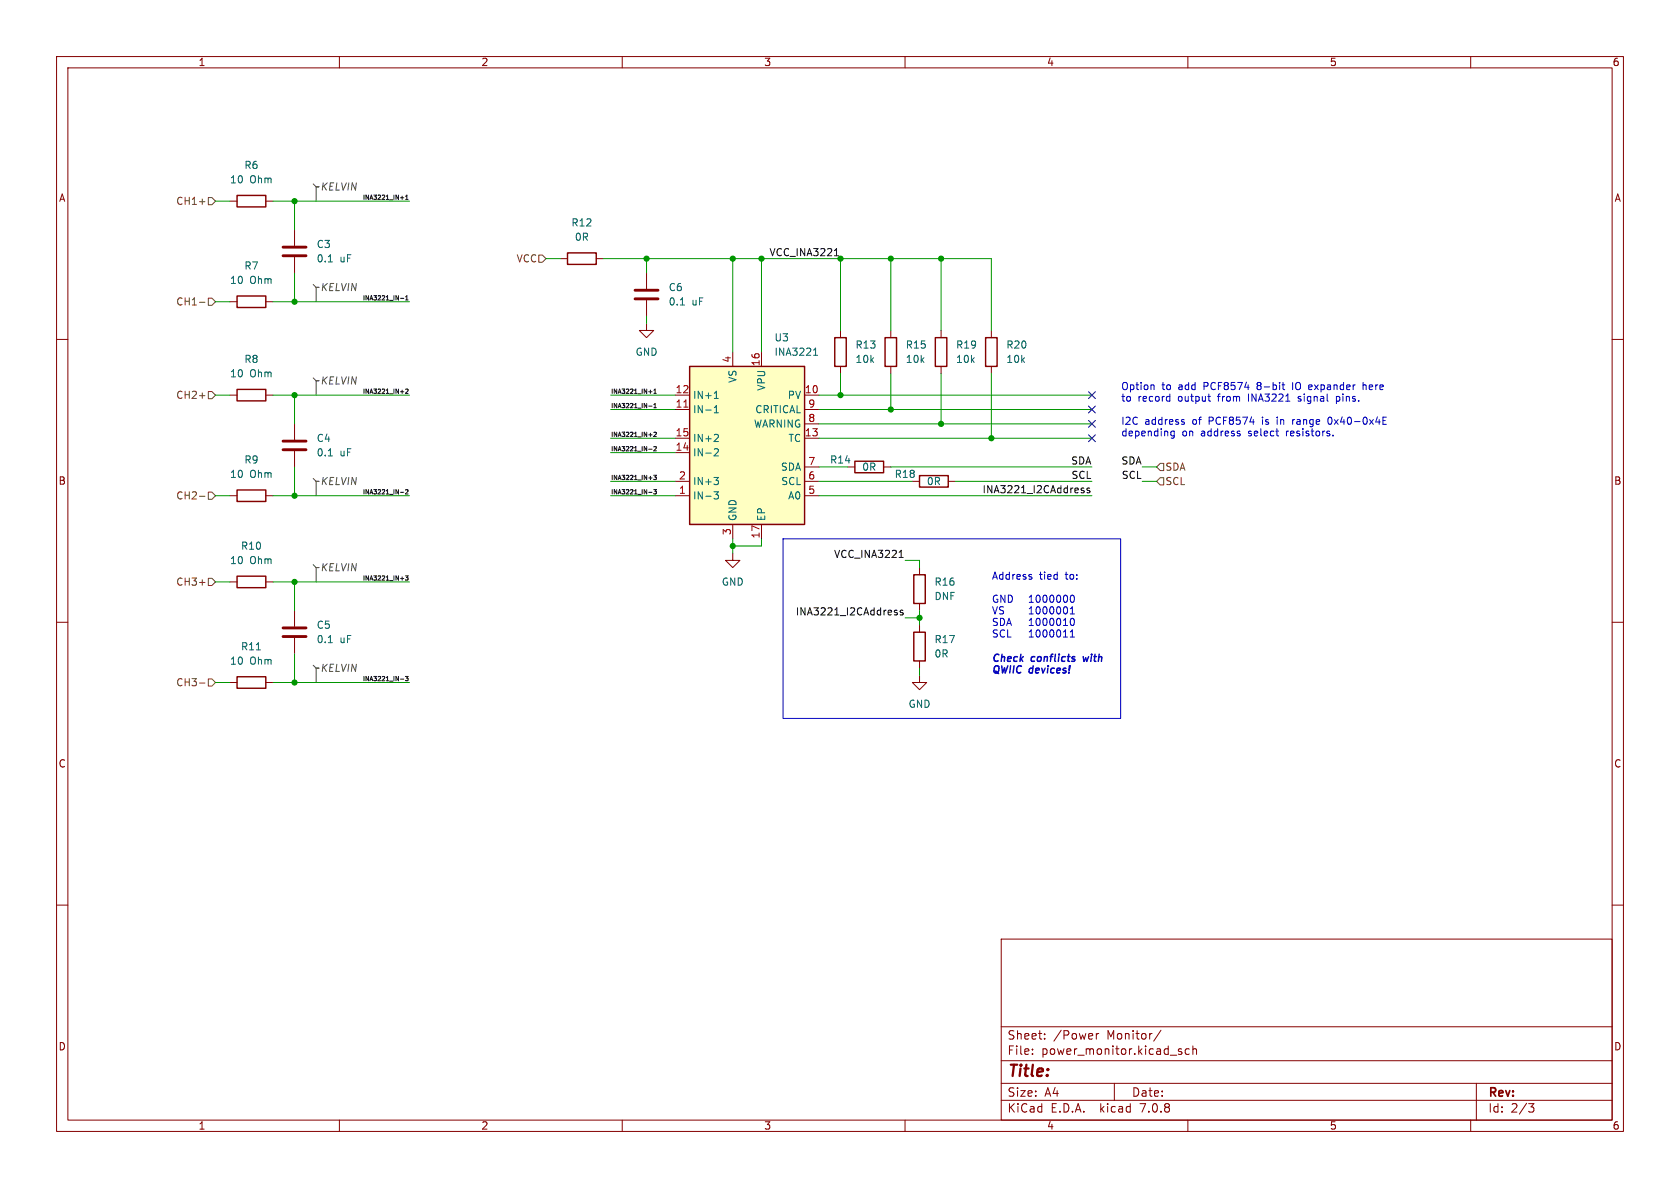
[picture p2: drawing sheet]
<svg xmlns="http://www.w3.org/2000/svg" width="297mm" height="210mm" viewBox="0 0 297 210" stroke-linecap="round" stroke-linejoin="round" font-family="sans-serif">
<g fill="none" stroke="#840000" stroke-width=".18">
<path d="M10 10h277v190h-277zM12 12h273v186h-273zM60 10v2M110 10v2M160 10v2M210 10v2M260 10v2M40.6 35.6h1.3M47 35.6h1.3M10 60h2M40.6 53.3h1.3M47 53.3h1.3"/>
<path d="M52.1 40.6v2.8M52.1 45.5v2.8M99.1 45.7h1.2M105.4 45.7h1.3M114.3 57.2v1.2h1.3l-1.3 1.3-1.3-1.3h1.3M114.3 48.3v2.8M114.3 53.1v2.8M148.6 58.4v1.3M157.5 58.4v1.3M166.4 58.4v1.3M175.3 58.4v1.3M285 60h2"/>
<path d="M40.6 69.9h1.3M47 69.9h1.3M52.1 74.9v2.8M52.1 79.8v2.8M119.4 69.9h2.5M119.4 72.4h2.5M119.4 77.5h2.5M129.5 62.2v2.6M134.6 62.2v2.6M142.2 69.9h2.6M142.2 72.4h2.6M142.2 77.5h2.6"/>
<path d="M142.2 74.9h2.6M148.6 64.8v1.2M157.5 64.8v1.2M166.4 64.8v1.2M175.3 64.8v1.2M40.6 87.6h1.3M47 87.6h1.3M119.4 85.1h2.5M119.4 87.6h2.5M119.4 80h2.5M129.5 97.8v1.3h1.3l-1.3 1.2-1.2-1.2h1.2M129.5 92.7v2.6"/>
<path d="M134.6 92.7v2.6M142.2 82.6h2.6M142.2 85.1h2.6M142.2 87.6h2.6M149.9 82.6h1.2M156.2 82.6h1.3M161.3 85.1h1.3M167.6 85.1h1.3M10 110h2M40.6 102.9h1.3M47 102.9h1.3M52.1 108v2.7"/>
<path d="M52.1 112.8v2.8M162.6 119.4v1.3h1.2l-1.2 1.2-1.3-1.2h1.3M162.6 100.3v1.3M162.6 106.7v1.3M162.6 110.5v1.3M162.6 116.8v1.3M285 110h2M40.6 120.7h1.3M47 120.7h1.3M10 160h2M285 160h2M177 166h108v32h-108z"/>
<path d="M60 198v2M110 198v2M160 198v2M177 194.5h108M177 191.5h108M177 187.5h108M177 181.5h108M182.5 186.3v.1M182.5 185.5v.1M184.7 183.6v.1M184.7 182.8v.1M193.8 182.7v1"/>
<path d="M194.2 182.7l-.2 .1-.2 .2M197 191.5v3M205.2 182.1l-1.2 2M208.3 185.7l.7 .4-.3 .3-.4-.1M208.9 185.5l-.4-.1-.2 .2M210 198v2M210.2 185.5l-.4-.1-.3 .3v.4l.2 .2h.5M210.9 185.5l.2-.1 .4 .1v.9M210.9 184.9v1.5M260 198v2M261 191.5v6.5M270.2 195.1h1l-.5 .6 .4 .1 .1 .5-.3 .3h-.4"/>
</g>
<path d="M50 43.7h4.1M50 45.2h4.1M112.3 51.3h4M112.3 52.8h4M50 78h4.1M50 79.5h4.1M50 111h4.1M50 112.5h4.1" fill="none" stroke="#840000" stroke-width=".51"/>
<g fill="none" stroke="#006464" stroke-width=".18">
<path d="M58 46.3h.8M120.3 53.9h.7M126.3 79.4l.5-.1 .2 .4-.8 .9h.8M126.3 73h.7M126.3 72.1l.3-.4v1.3M126.3 70.4h.7M126.4 69.5l.2-.3v1.2M126.5 76.8h.4l.1 .3-.8 .9h.8M143.8 62.8h.7M143.9 61.8l.3-.3v1.3M58 80.6h.8M126.2 86.9h.8l-.4 .5 .3 .1v.6l-.1 .1-.5-.1"/>
<path d="M126.2 84.4h.8l-.4 .5M126.8 84.9l.2 .2v.3l-.2 .3M45.3 114.9h.8M58 113.6h.8"/>
</g>
<g fill="none" stroke="#840000" stroke-width=".25">
<path d="M41.9 34.5h5.1v2.1h-5.1zM41.9 52.3h5.1v2.1h-5.1zM100.3 44.7h5.1v2h-5.1zM147.6 59.7h2v5.1h-2zM156.5 59.7h2v5.1h-2zM165.4 59.7h2v5.1h-2zM174.2 59.7h2.1v5.1h-2.1zM41.9 68.8h5.1v2.1h-5.1zM121.9 64.8h20.3v27.9h-20.3zM41.9 86.6h5.1v2h-5.1zM151.1 81.5h5.1v2.1h-5.1zM162.6 84.1h5v2h-5z"/>
<path d="M41.9 101.9h5.1v2h-5.1zM41.9 119.6h5.1v2.1h-5.1zM161.5 101.6h2.1v5.1h-2.1zM161.5 111.8h2.1v5h-2.1z"/>
</g>
<path d="M121.9 64.8h20.3v27.9h-20.3z" fill="#ffffc2" stroke="#ffffc2" stroke-width=".18"/>
<path d="M120.9 72h.7" fill="none" stroke="#a90000" stroke-width=".18"/>
<path d="M55.4 32.5l.5 .5h.5h-.5v2.6M55.4 50.3l.5 .5h.5h-.5v2.5M55.4 66.8l.5 .5h.5h-.5v2.6M55.4 99.8l.5 .5h.5h-.5v2.6M55.4 84.6l.5 .5h.5h-.5v2.5M55.4 117.6l.5 .5h.5h-.5v2.6" fill="none" stroke="#484848" stroke-width=".18"/>
<g fill="none" stroke="#725600" stroke-width=".18">
<path d="M35.3 35.7h.9M36.8 34.9h.7l.6 .7-.6 .6h-.7zM35.3 53.4h.9M36.8 52.7h.7l.6 .6-.6 .7h-.7zM95.2 45.1h.7l.6 .6-.6 .7h-.7zM35.3 69.9h.9M36.8 69.2h.7l.6 .7-.6 .6h-.7zM35.3 87.7h.9M36.8 87h.7l.6 .6-.6 .7h-.7zM205.1 81.9h.6v1.3h-.6l-.6-.6zM205.1 84.5h.6v1.2h-.6l-.6-.6zM35.3 103h.9"/>
<path d="M36.8 102.2h.7l.6 .7-.6 .6h-.7zM35.3 120.7h.9M36.8 120h.7l.6 .7-.6 .6h-.7z"/>
</g>
<g fill="none" stroke="#0f0f0f" stroke-width=".18">
<path d="M70.8 35h.6M71.7 35.2h.4M71.7 34.7l.2-.2v.7M70.8 52.7h.6M71.7 52.5l.2-.2v.7M71.7 53h.4M147.5 45.2h.7M147.8 44.1l.1-.2v1.3M70.8 69.2h.6M71.7 68.8h.3l.1 .2-.4 .5h.4M114.7 69.2h.6M114.7 76.9h.6"/>
<path d="M114.7 79.4h.6M114.7 71.8h.6M115.6 69.5h.4M115.6 76.5l.3-.1 .1 .2-.4 .6h.4M115.6 79l.3-.1 .1 .3-.4 .5h.4M115.6 69l.2-.2v.7M115.6 71.5l.2-.2v.8M115.6 72.1h.4M70.8 87h.6M71.7 86.6h.3l.1 .2-.4 .5h.4M114.7 87h.6M115.6 86.6h.4l-.2 .2 .2 .1v.3h-.4"/>
<path d="M115.6 84h.4l-.2 .3 .2 .1v.3h-.4M159 98.5h.7M159.2 97.5l.1-.2v1.2M191.2 86.6l.5 .3-.1 .2h-.4M191.2 86.3h.4M192.6 86.3h-.3l-.1 .2v.1l.4 .2v.3h-.4M70.8 102.3h.6M71.7 101.8h.4l-.2 .3 .2 .1v.3h-.4M71.7 119.6h.4l-.2 .3h.2v.4h-.4M158.2 108.2l.4 .3v.1l-.4 .1M158.2 107.9h.4M159.6 107.9h-.3l-.2 .1 .1 .2 .4 .1v.3h-.5"/>
<path d="M70.8 120h.6"/>
</g>
<g fill="none" stroke="#0000c2" stroke-width=".18">
<path d="M203.7 68l.3 .2v.7M206.7 70.1h.1M206.8 69.7v1.2M206.8 70.9h-.1M207.6 76.2v1l-.2 .3-.4-.1M207.6 76.3l-.4-.1-.2 .3 .1 .5h.5M209 74.6h.3l.1 .2-.2 .2h-.2M209 74.2h.3M213.5 70.1h.5M213.8 70.9h.2M225.8 73.7v.2M225.8 74.2v.8"/>
<path d="M226.6 68h.5M226.8 67.6v1.1l.3 .2M228.5 67.6v1.3M228.5 74.2v.8M228.9 74.2l-.4 .2M229.5 70.9h.1M229.7 70.1l-.2 .2 .2 .2M231.5 68h.3M231.5 68.9h.3M232 68.3l-.6 .2M235.3 73.8l-.1-.1a.68 .68 0 0 0-.5 .7 .68 .68 0 0 0 .5 .6h.1M235.7 76.9v.2"/>
<path d="M236.3 70.9h.3M236.3 70.1v1.2M236.6 70.1h-.3M241 68.2l.3-.2 .2 .2M241 67.6v1.3M244.5 75h.6M244.5 73.7h.6M244.5 74.3h.4M138.4 95.3h59.7v31.7h-59.7zM182.3 102l.1 .2-.1 .2M182.3 101.5l.1 .1M189.2 108.5h.7"/>
<path d="M189.2 107.6l.4-.3v1.2M189.2 111.7l.4-.4v1.3M189.2 112.6h.7M189.3 105.3l.2-.1a.68 .68 0 0 1 .5 .6 .68 .68 0 0 1-.5 .7l-.2-.1-.1-.4zM189.3 109.4l.2-.1a.68 .68 0 0 1 .5 .6 .68 .68 0 0 1-.5 .7l-.2-.1-.1-.4z"/>
</g>
<path d="M191.5 116.1l.1 .8 .3-.6" fill="none" stroke="#0000c2" stroke-width=".25"/>
<g fill="none" stroke="#009600" stroke-width=".18">
<path d="M38.1 35.6h2.5M48.3 35.6h24.1M52.1 35.6v5M38.1 53.3h2.5M48.3 53.3h24.1M52.1 48.3v5M96.5 45.7h2.6M106.7 45.7h68.6v12.7M114.3 45.7v2.6M114.3 55.9v1.3M129.5 45.7v16.5M134.6 45.7v16.5"/>
<path d="M148.6 45.7v12.7M157.5 45.7v12.7M166.4 45.7v12.7M38.1 69.9h2.5M48.3 69.9h24.1M52.1 69.9v5M107.9 69.9h11.5M107.9 72.4h11.5M107.9 77.5h11.5M144.8 69.9h48.2M144.8 72.4h48.2M144.8 77.5h48.2"/>
<path d="M144.8 74.9h48.2M148.6 66v3.9M157.5 66v6.4M166.4 66v8.9M175.3 66v11.5M38.1 87.6h2.5M48.3 87.6h24.1M52.1 82.6v5M107.9 85.1h11.5M107.9 80h11.5M107.9 87.6h11.5M129.5 95.3v2.5"/>
<path d="M134.6 95.3v1.2h-5.1M144.8 85.1h16.5M144.8 82.6h5.1M144.8 87.6h48.2M157.5 82.6h35.5M160 99.1h2.6v1.2M168.9 85.1h24.1M201.9 85.1h2.6M201.9 82.6h2.6M38.1 102.9h2.5M48.3 102.9h24.1M52.1 102.9v5.1"/>
<path d="M52.1 115.6v5.1M160 109.2h2.6M162.6 108v2.5M162.6 118.1v1.3M38.1 120.7h2.5M48.3 120.7h24.1"/>
</g>
<path d="M192.4 71.8l1.2 1.2M192.4 74.3l1.2 1.2M192.4 69.2l1.2 1.3M192.4 76.9l1.2 1.2M193.6 71.8l-1.2 1.2M193.6 74.3l-1.2 1.2M193.6 69.2l-1.2 1.3M193.6 76.9l-1.2 1.2" fill="none" stroke="#000084" stroke-width=".18"/>
<g fill="#009600" stroke="#009600" stroke-width=".18">
<circle cx="114.3" cy="45.7" r=".46"/>
<circle cx="52.1" cy="53.3" r=".46"/>
<circle cx="52.1" cy="35.6" r=".46"/>
<circle cx="134.6" cy="45.7" r=".46"/>
<circle cx="157.5" cy="45.7" r=".46"/>
<circle cx="148.6" cy="45.7" r=".46"/>
<circle cx="148.6" cy="69.9" r=".46"/>
<circle cx="166.4" cy="45.7" r=".46"/>
<circle cx="166.4" cy="74.9" r=".46"/>
<circle cx="157.5" cy="72.4" r=".46"/>
<circle cx="175.3" cy="77.5" r=".46"/>
<circle cx="162.6" cy="109.2" r=".46"/>
<circle cx="129.5" cy="96.5" r=".46"/>
<circle cx="129.5" cy="45.7" r=".46"/>
<circle cx="52.1" cy="87.6" r=".46"/>
<circle cx="52.1" cy="69.9" r=".46"/>
<circle cx="52.1" cy="120.7" r=".46"/>
<circle cx="52.1" cy="102.9" r=".46"/>
</g>
<text font-size="2.8" fill="#840000" x="178" y="190.9">Title:</text>
<g font-size="2.1" fill="#840000">
<text x="178" y="184">Sheet:</text>
<text x="186.2" y="184">/Power</text>
<text x="195.7" y="184">Monitor/</text>
<text x="178" y="186.7">File:</text>
<text x="184.1" y="186.7">power_monitor.kicad_sch</text>
<text x="178" y="196.9">KiCad</text>
<text x="178" y="194.1">Size:</text>
<text x="184.7" y="194.1">A4</text>
<text x="185.7" y="196.9">E.D.A.</text>
<text x="194.6" y="196.9">kicad</text>
<text x="200" y="194.1">Date:</text>
<text x="201.8" y="196.9">7.0.8</text>
<text x="263" y="194.3">Rev:</text>
<text x="263" y="196.9">Id:</text>
<text x="267.1" y="196.9">2/3</text>
</g>
<g font-size="1.8" fill="#840000">
<text x="35" y="11.9">1</text>
<text x="85" y="11.9">2</text>
<text x="135" y="11.9">3</text>
<text x="185" y="11.9">4</text>
<text x="235" y="11.9">5</text>
<text x="285" y="11.9">6</text>
<text x="10.3" y="35.9">A</text>
<text x="285.3" y="35.9">A</text>
<text x="10.3" y="85.9">B</text>
<text x="285.3" y="85.9">B</text>
<text x="10.3" y="135.9">C</text>
<text x="285.3" y="135.9">C</text>
<text x="10.3" y="185.9">D</text>
<text x="285.3" y="185.9">D</text>
<text x="35" y="199.9">1</text>
<text x="85" y="199.9">2</text>
<text x="135" y="199.9">3</text>
<text x="185" y="199.9">4</text>
<text x="235" y="199.9">5</text>
<text x="285" y="199.9">6</text>
</g>
<g font-size="1.8" fill="#006464">
<text x="40.6" y="32.6">10</text>
<text x="43.1" y="30.1">R6</text>
<text x="44.2" y="32.6">Ohm</text>
<text x="100.9" y="40.2">R12</text>
<text x="43.1" y="47.9">R7</text>
<text x="55.9" y="44">C3</text>
<text x="55.9" y="46.6">0.1</text>
<text x="60.1" y="46.6">uF</text>
<text x="101.5" y="42.8">0R</text>
<text x="40.6" y="50.4">10</text>
<text x="44.2" y="50.4">Ohm</text>
<text x="118.1" y="51.7">C6</text>
<text x="118.1" y="54.2">0.1</text>
<text x="122.3" y="54.2">uF</text>
<text x="43.1" y="64.4">R8</text>
<text x="112.3" y="63.1">GND</text>
<text x="136.8" y="60.6">U3</text>
<text x="136.8" y="63.1">INA3221</text>
<text x="151.1" y="64.4">10k</text>
<text x="151.1" y="61.8">R13</text>
<text x="160" y="64.4">10k</text>
<text x="160" y="61.8">R15</text>
<text x="168.9" y="64.4">10k</text>
<text x="168.9" y="61.8">R19</text>
<text x="177.8" y="64.4">10k</text>
<text x="177.8" y="61.8">R20</text>
<text x="40.6" y="66.9">10</text>
<text x="44.2" y="66.9">Ohm</text>
<text x="122.4" y="70.7">IN+1</text>
<text x="130.4" y="67.8" transform="rotate(-90 130.4 67.8)">VS</text>
<text x="135.5" y="69.2" transform="rotate(-90 135.5 69.2)">VPU</text>
<text x="139.2" y="70.7">PV</text>
<text x="122.4" y="73.3">IN-1</text>
<text x="133.2" y="75.8">WARNING</text>
<text x="133.4" y="73.3">CRITICAL</text>
<text x="43.1" y="82.1">R9</text>
<text x="55.9" y="78.3">C4</text>
<text x="55.9" y="80.9">0.1</text>
<text x="60.1" y="80.9">uF</text>
<text x="122.4" y="80.9">IN-2</text>
<text x="122.4" y="78.3">IN+2</text>
<text x="138" y="83.4">SDA</text>
<text x="139.3" y="78.3">TC</text>
<text x="146.6" y="82.1">R14</text>
<text x="152.3" y="83.4">0R</text>
<text x="40.6" y="84.7">10</text>
<text x="44.2" y="84.7">Ohm</text>
<text x="122.4" y="88.5">IN-3</text>
<text x="122.4" y="86">IN+3</text>
<text x="138" y="86">SCL</text>
<text x="139.2" y="88.5">A0</text>
<text x="158.1" y="84.7">R18</text>
<text x="163.8" y="86">0R</text>
<text x="130.4" y="92.2" transform="rotate(-90 130.4 92.2)">GND</text>
<text x="135.5" y="92.2" transform="rotate(-90 135.5 92.2)">EP</text>
<text x="40.6" y="99.9">10</text>
<text x="42.5" y="97.4">R10</text>
<text x="44.2" y="99.9">Ohm</text>
<text x="127.5" y="103.7">GND</text>
<text x="165.1" y="106.3">DNF</text>
<text x="165.1" y="103.7">R16</text>
<text x="55.9" y="111.4">C5</text>
<text x="55.9" y="113.9">0.1</text>
<text x="60.1" y="113.9">uF</text>
<text x="165.1" y="113.9">R17</text>
<text x="40.6" y="117.7">10</text>
<text x="42.5" y="115.2">R11</text>
<text x="44.2" y="117.7">Ohm</text>
<text x="165.1" y="116.4">0R</text>
<text x="160.5" y="125.3">GND</text>
</g>
<g font-size="1.8" fill="#484848">
<text x="56.6" y="33.9">KELVIN</text>
<text x="56.6" y="51.7">KELVIN</text>
<text x="56.6" y="68.2">KELVIN</text>
<text x="56.6" y="86">KELVIN</text>
<text x="56.6" y="101.2">KELVIN</text>
<text x="56.6" y="119">KELVIN</text>
</g>
<g font-size="1.8" fill="#725600">
<text x="31.1" y="36.4">CH1+</text>
<text x="91.2" y="46.6">VCC</text>
<text x="31.1" y="54.2">CH1-</text>
<text x="31.1" y="70.7">CH2+</text>
<text x="205.9" y="83.4">SDA</text>
<text x="31.1" y="88.5">CH2-</text>
<text x="205.9" y="86">SCL</text>
<text x="31.1" y="103.7">CH3+</text>
<text x="31.1" y="121.5">CH3-</text>
</g>
<g font-size="1.8" fill="#0f0f0f">
<text x="135.9" y="45.4">VCC_INA3221</text>
<text x="189.3" y="82.2">SDA</text>
<text x="198.2" y="82.2">SDA</text>
<text x="173.6" y="87.3">INA3221_I2CAddress</text>
<text x="189.3" y="84.7">SCL</text>
<text x="198.2" y="84.7">SCL</text>
<text x="147.4" y="98.7">VCC_INA3221</text>
<text x="140.6" y="108.9">INA3221_I2CAddress</text>
</g>
<g font-size="1.8" fill="#a90000">
<text x="129.3" y="64.2" transform="rotate(-90 129.3 64.2)">4</text>
<text x="134.4" y="64.8" transform="rotate(-90 134.4 64.8)">16</text>
<text x="119.3" y="69.6">12</text>
<text x="142.2" y="69.6">10</text>
<text x="119.3" y="72.1">11</text>
<text x="119.3" y="77.2">15</text>
<text x="142.2" y="77.2">13</text>
<text x="142.8" y="74.7">8</text>
<text x="142.8" y="72.1">9</text>
<text x="119.3" y="79.8">14</text>
<text x="142.8" y="82.3">7</text>
<text x="119.9" y="87.4">1</text>
<text x="119.9" y="84.8">2</text>
<text x="142.8" y="87.4">5</text>
<text x="142.8" y="84.8">6</text>
<text x="129.3" y="94.7" transform="rotate(-90 129.3 94.7)">3</text>
<text x="134.4" y="95.3" transform="rotate(-90 134.4 95.3)">17</text>
</g>
<g font-size="1.8" fill="#0000c2">
<text x="198.1" y="69">Option</text>
<text x="198.1" y="71.1">to</text>
<text x="201.2" y="71.1">record</text>
<text x="205.4" y="69">to</text>
<text x="208.4" y="71.1">output</text>
<text x="208.4" y="69">add</text>
<text x="213.1" y="69">PCF8574</text>
<text x="215.6" y="71.1">from</text>
<text x="221.1" y="71.1">INA3221</text>
<text x="222.7" y="69">8-bit</text>
<text x="229.1" y="69">IO</text>
<text x="230.2" y="71.1">signal</text>
<text x="232.2" y="69">expander</text>
<text x="237.1" y="71.1">pins.</text>
<text x="242" y="69">here</text>
<text x="198.1" y="75.2">I2C</text>
<text x="198.1" y="77.2">depending</text>
<text x="202.4" y="75.2">address</text>
<text x="209" y="77.2">on</text>
<text x="210.9" y="75.2">of</text>
<text x="212.4" y="77.2">address</text>
<text x="214" y="75.2">PCF8574</text>
<text x="221" y="77.2">select</text>
<text x="223.6" y="75.2">is</text>
<text x="226.4" y="75.2">in</text>
<text x="227.8" y="77.2">resistors.</text>
<text x="229.3" y="75.2">range</text>
<text x="235.8" y="75.2">0x40-0x4E</text>
<text x="175.3" y="102.6">Address</text>
<text x="175.3" y="106.6">GND</text>
<text x="181.6" y="106.6">1000000</text>
<text x="183.7" y="102.6">tied</text>
<text x="188.5" y="102.6">to:</text>
<text x="175.3" y="108.7">VS</text>
<text x="175.3" y="110.7">SDA</text>
<text x="175.3" y="112.8">SCL</text>
<text x="181.6" y="108.7">1000001</text>
<text x="181.6" y="110.7">1000010</text>
<text x="181.6" y="112.8">1000011</text>
<text x="175.3" y="117.1">Check</text>
<text x="175.3" y="119.1">QWIIC</text>
<text x="182" y="119.1">devices!</text>
<text x="182.4" y="117.1">conflicts</text>
<text x="192.1" y="117.1">with</text>
</g>
<g font-size="1.1" fill="#0f0f0f">
<text x="64" y="35.4">INA3221_IN+1</text>
<text x="64" y="53.1">INA3221_IN-1</text>
<text x="64" y="69.6">INA3221_IN+2</text>
<text x="107.9" y="69.6">INA3221_IN+1</text>
<text x="107.9" y="77.3">INA3221_IN+2</text>
<text x="107.9" y="72.2">INA3221_IN-1</text>
<text x="107.9" y="79.8">INA3221_IN-2</text>
<text x="64" y="87.4">INA3221_IN-2</text>
<text x="107.9" y="87.4">INA3221_IN-3</text>
<text x="107.9" y="84.9">INA3221_IN+3</text>
<text x="64" y="102.7">INA3221_IN+3</text>
<text x="64" y="120.4">INA3221_IN-3</text>
</g>
</svg>
